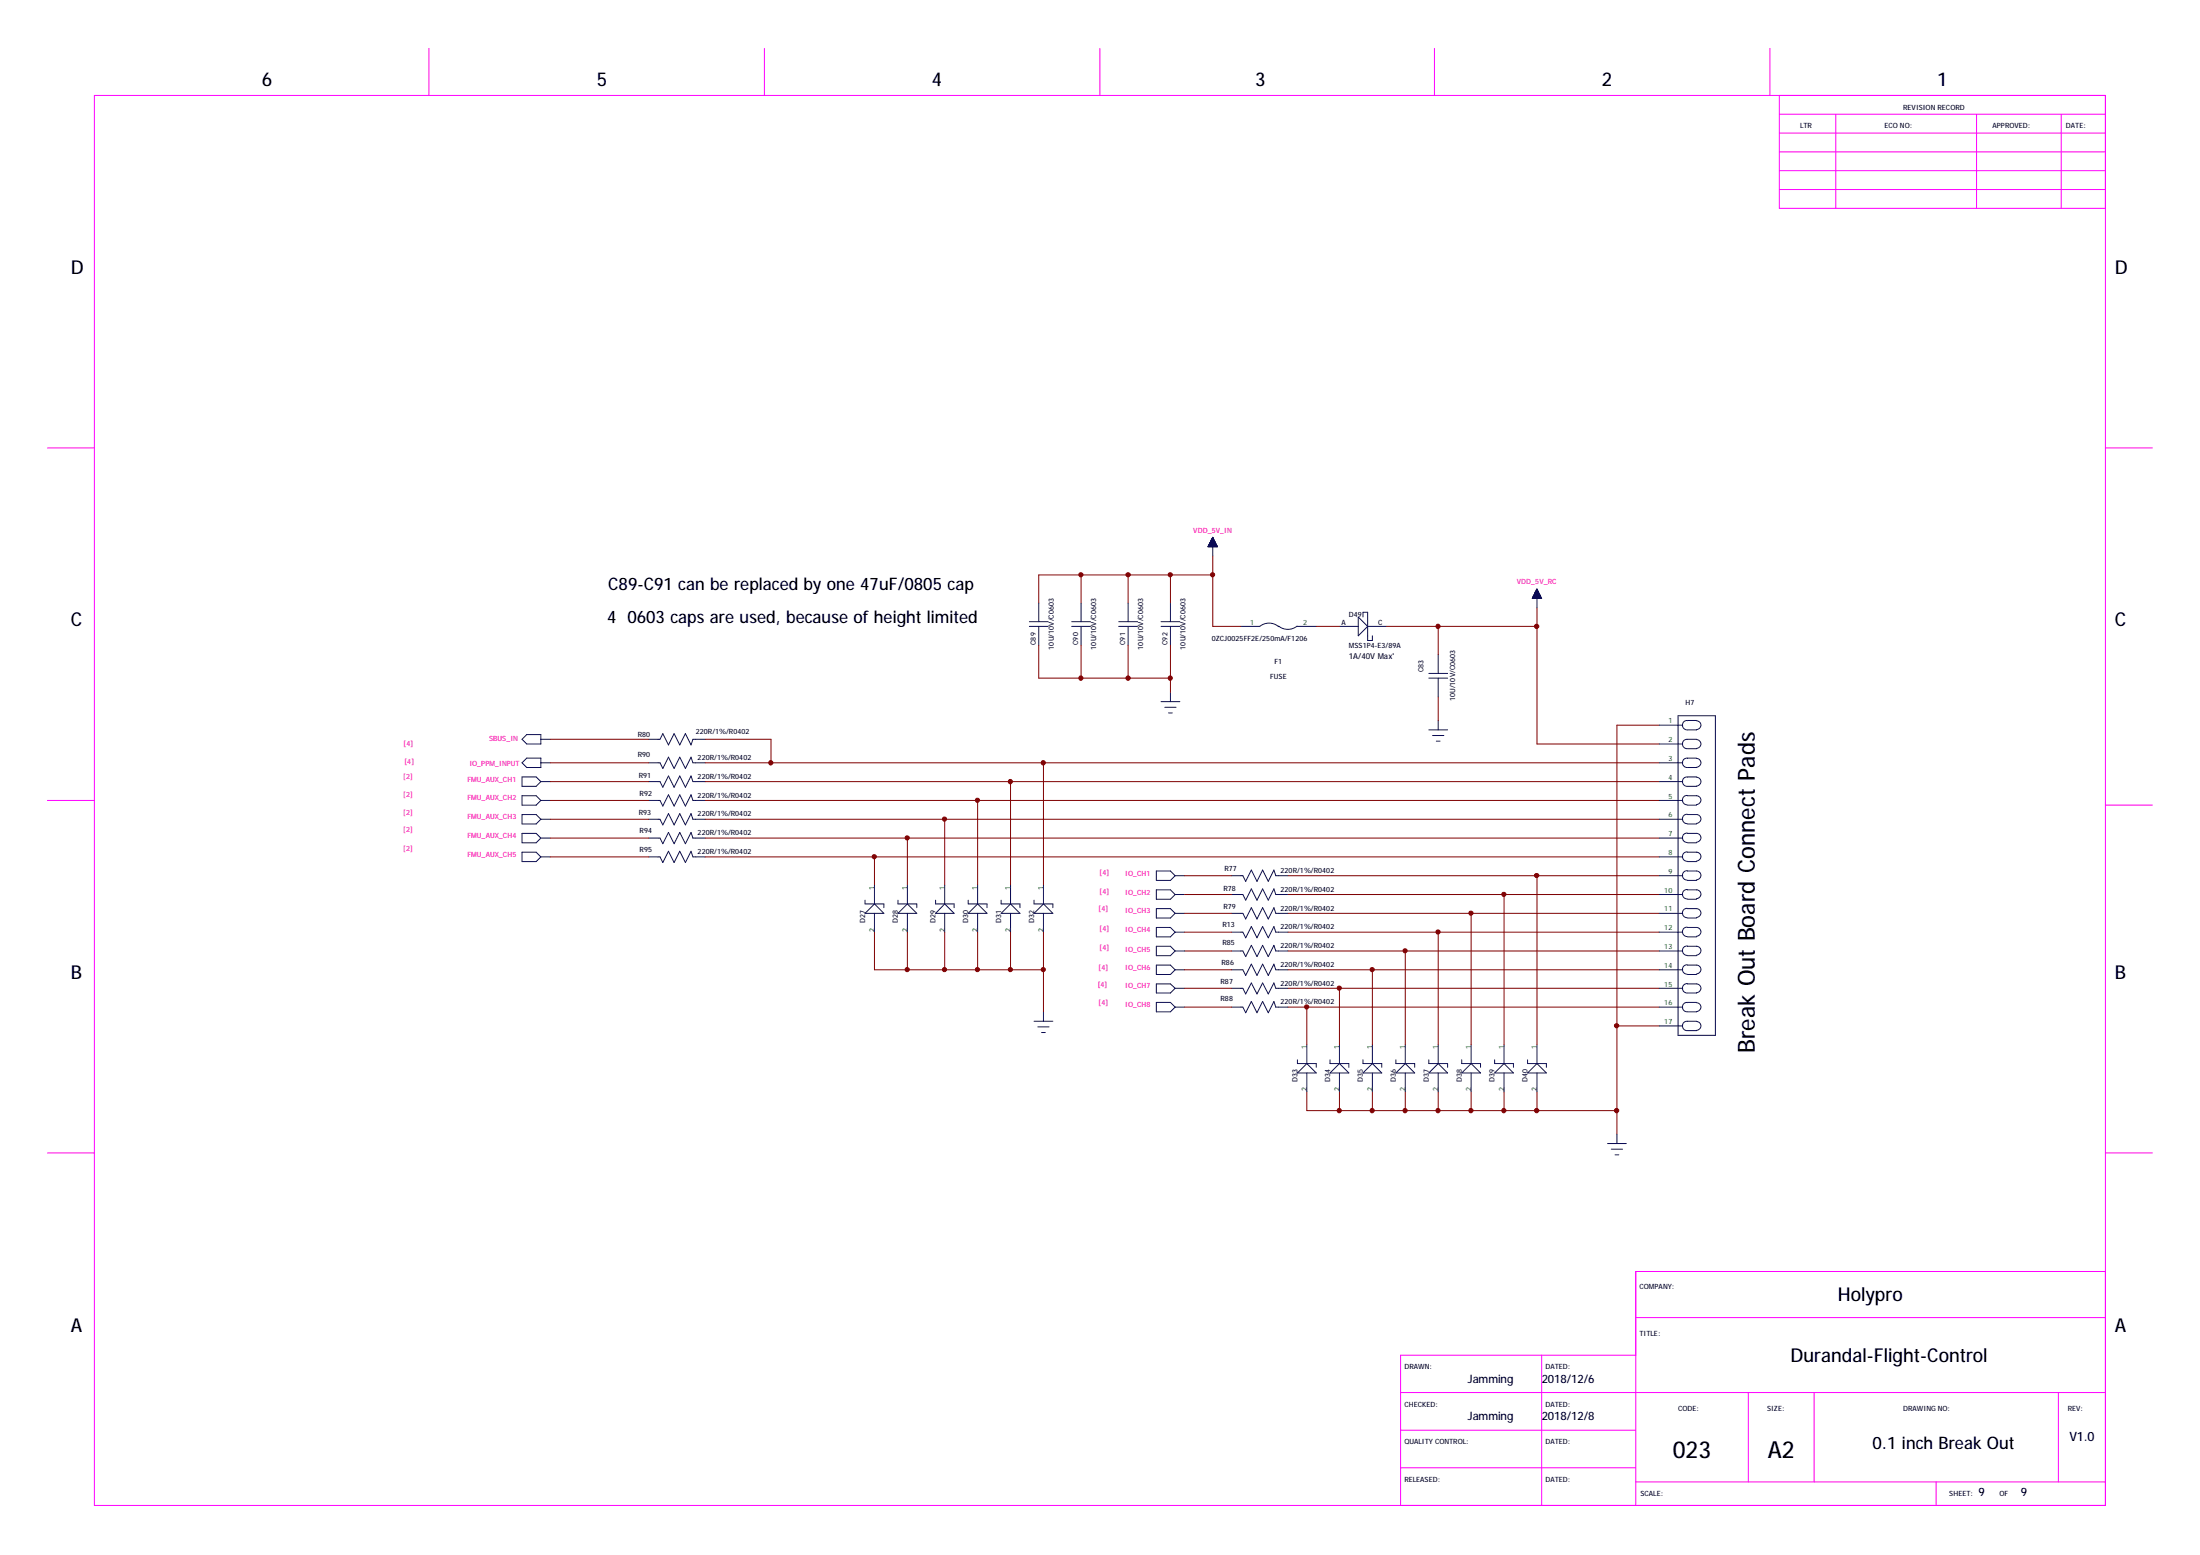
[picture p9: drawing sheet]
<svg xmlns="http://www.w3.org/2000/svg" width="297mm" height="210mm" viewBox="0 0 297 210" stroke-linecap="round" stroke-linejoin="round" font-family="sans-serif">
<g fill="none" stroke="#000080" stroke-width=".14">
<path d="M163.1 73.8h1.2M163.1 73.7v.1M163.2 73.7h1.1M163.2 73.8v-.2h1.1v.2M163.2 73.6h1.1M163.2 73.5h1.1v.3M163.3 73.5h.9v.3M163.3 73.4v.4M163.3 73.4h.9M163.3 73.8v-.5h.8v.5M163.4 73.3h.7M163.4 73.3h.7v.5"/>
<path d="M163.4 73.2v.6M163.4 73.2h.7M163.4 73.1h.6v.7M163.5 73h.5v.8M163.5 72.9v.9M163.6 72.9h.3M163.6 72.8h.3v1M163.6 72.8v1M163.6 72.8h.3M163.6 72.7h.2v1.1M163.6 72.7v1.1M163.7 72.7h.1"/>
<path d="M163.7 72.6h.1v1.2M163.7 72.5v2.6M163.7 72.5l-.6 1.3M163.7 72.5l.7 1.3h-1.3M163.7 72.6v1.2M164 73h-.5v.8M164 73.1h-.6v.7M164.2 73.5h-1v.3M207.3 80h.4v.8M207.3 79.9v.9M207.3 79.9h.4M207.3 79.8v1"/>
<path d="M207.3 79.9h.3M207.4 79.8h.2M207.4 79.7h.2v1.1M207.4 79.6h.2M207.4 79.6v1.2M207.5 79.6h.1M207.5 79.5v1.3M207.5 79.5v2.6M207.5 79.5l.7 1.3h-1.3zM207.6 79.7h-.2v1.1M207.6 79.8v1M207.7 79.9v.9"/>
<path d="M71.1 99.2h1.9v1.2h-1.9l-.6-.6zM73 99.8h1.3M87.6 99.8h1.5l.4-.8 .8 1.6 .7-1.6 .8 1.6 .7-1.6 .8 1.6 .3-.8h1.6M139 84.6h2.5M139 83.9h2.5M140.3 81.4v2.5M140.3 84.6v2.5M144.7 84.6h2.5M144.7 83.9h2.5M146 81.4v2.5M146 84.6v2.5M151 84.6h2.6"/>
<path d="M151 83.9h2.6M152.3 81.4v2.5M152.3 84.6v2.5M156.8 84.6h2.5M156.8 83.9h2.5M156.8 94.7h2.5M157.3 95.5h1.5M157.8 96.2h.5M158 81.4v2.5M158 84.6v2.5M158 93.4v1.3M167.6 84.6h2.5a1.91 1.91 0 0 1 2.5 0"/>
<path d="M175.1 84.5a1.98 1.98 0 0 1-2.5 0v.1M175.2 84.6h2.5M180.8 84.6h2.6M183.4 83.3l1.3 1.3-1.3 1.2zM184 83.3v-.7h.7v3.9h.6v-.7M184.7 84.6h2.5M192.9 98.5h2.6M192.9 91.5h2.6M192.9 90.9h2.6M193.4 99.3h1.5M194.2 88.4v2.5M194.2 91.5v2.6"/>
<path d="M194.2 97.3v1.2M206.9 80.7h1.2M206.9 80.7h1.2v.1M207 80.6h1M207 80.6v.2M207 80.6h1v.2M207 80.5h1v.3M207 80.4v.4M207.1 80.4h.8M207.1 80.4v.4M207.1 80.3h.8M207.2 80.2h.6v.6"/>
<path d="M207.2 80.1h.6M207.2 80v.8M207.3 80.1h.5v.7M207.8 80.2h-.6v.6M207.9 80.2h-.8v.6M207.9 80.3v.5M207.9 80.4v.4M208.1 80.7h-1.2v.1M224 97.9h3.2M226.6 96.6h5v43.2h-5zM227.8 97.3a.62 .62 0 0 0-.7 .6 .62 .62 0 0 0 .7 .6M227.8 99.8a.62 .62 0 0 0-.7 .6 .62 .62 0 0 0 .7 .7"/>
<path d="M227.8 97.3h1.3M227.8 99.8h1.3M229.1 97.3a.61 .61 0 0 1 .6 .6 .61 .61 0 0 1-.6 .6h-1.3M229.1 99.8a.61 .61 0 0 1 .6 .6 .61 .61 0 0 1-.6 .7h-1.3M70.5 104.9h1.9l.6 .6-.6 .6h-1.9zM70.5 107.4h1.9l.6 .6-.6 .7h-1.9zM70.5 110h1.9l.6 .6-.6 .6h-1.9zM70.5 112.5h1.9l.6 .6-.6 .7h-1.9zM70.5 115h1.9l.6 .7-.6 .6h-1.9zM71.1 102.3h1.9v1.3h-1.9l-.6-.6zM73 103h1.3M73 105.5h1.3"/>
<path d="M73 108h1.3M73 110.6h1.3M73 113.1h1.3M73 115.7h1.3M87.6 103h1.5l.4 .7 .8-1.5 .7 1.5 .8-1.5 .7 1.5 .8-1.5 .3 .8h1.6M87.6 105.5h1.5l.4 .8 .8-1.6 .7 1.6 .8-1.6 .7 1.6 .8-1.6 .3 .8h1.6M87.6 108h1.5l.4 .8 .8-1.5 .7 1.5 .8-1.5 .7 1.5 .8-1.5 .3 .7h1.6M87.6 110.6h1.5l.4 .8 .8-1.6 .7 1.6 .8-1.6 .7 1.6 .8-1.6 .3 .8h1.6M87.6 113.1h1.5l.4 .8 .8-1.5 .7 1.5 .8-1.5 .7 1.5 .8-1.5 .3 .7h1.6M87.6 115.7h1.5l.4 .7 .8-1.5 .7 1.5 .8-1.5 .7 1.5 .8-1.5 .3 .8h1.6M118.1 119.5v2.5M122.5 119.5v2.5"/>
<path d="M127.6 119.5v2.5M132 119.5v2.5M136.4 119.5v2.5M140.9 119.5v2.5M156.1 117.6h1.9l.7 .6-.7 .6h-1.9zM158.7 118.2h1.2M166.3 118.2h1.5l.4 .8 .8-1.6 .7 1.6 .8-1.6 .7 1.6 .8-1.6 .3 .8h1.6M193.9 100h.5M224 118.2h3.2M224 103h3.2M224 105.5h3.2M224 108h3.2"/>
<path d="M224 110.6h3.2M224 113.1h3.2M224 115.7h3.2M224 100.4h3.2M227.8 108.6a.62 .62 0 0 1-.6-.6 .62 .62 0 0 1 .6-.6h1.3a.61 .61 0 0 1 .6 .6 .61 .61 0 0 1-.6 .6M227.8 111.2a.62 .62 0 0 1-.6-.7 .62 .62 0 0 1 .6-.5h1.3a.61 .61 0 0 1 .6 .6 .61 .61 0 0 1-.6 .6M227.8 113.7a.62 .62 0 0 1-.6-.6 .62 .62 0 0 1 .6-.6h1.3a.61 .61 0 0 1 .6 .6 .61 .61 0 0 1-.6 .6M227.8 116.3a.62 .62 0 0 1-.6-.7 .62 .62 0 0 1 .6-.6h1.3a.61 .61 0 0 1 .6 .6 .61 .61 0 0 1-.6 .7M227.8 118.8a.62 .62 0 0 1-.6-.6 .62 .62 0 0 1 .6-.6h1.3a.61 .61 0 0 1 .6 .6 .61 .61 0 0 1-.6 .6M227.8 102.4a.62 .62 0 0 0-.7 .6 .62 .62 0 0 0 .7 .6M227.8 104.9a.62 .62 0 0 0-.7 .6 .62 .62 0 0 0 .7 .6M227.8 102.3h1.3"/>
<path d="M227.8 104.9h1.3M227.8 108.7h1.3M227.8 111.2h1.3M227.8 113.8h1.3M227.8 116.3h1.3M227.8 118.8h1.3M229.1 102.4a.61 .61 0 0 1 .6 .6 .61 .61 0 0 1-.6 .6h-1.3M229.1 104.9a.61 .61 0 0 1 .6 .6 .61 .61 0 0 1-.6 .6h-1.3M116.8 123.3l1.3-1.3 1.2 1.3zM116.8 121.5v.5h2.5v.5M118.1 123.3v2.5M121.2 123.3l1.3-1.3 1.3 1.3z"/>
<path d="M121.2 121.5v.5h2.6v.5M122.5 123.3v2.5M126.3 121.5v.5h2.5v.5M127.6 122l1.2 1.3h-2.5zM127.6 123.3v2.5M130.7 123.3l1.3-1.3 1.3 1.3zM130.7 121.5v.5h2.6v.5M132 123.3v2.5M135.2 123.3l1.2-1.3 1.3 1.3zM135.2 121.5v.5h2.5v.5M136.4 123.3v2.5M139.6 137.9h2.6"/>
<path d="M139.6 121.5v.5h2.6v.5M140.1 138.6h1.5M140.6 139.4h.5M140.9 122l1.3 1.3h-2.6zM140.9 123.3v2.5M140.9 136.6v1.3M156.1 120.1h1.9l.7 .6-.7 .7h-1.9zM156.1 122.7h1.9l.7 .6-.7 .6h-1.9zM156.1 125.2h1.9l.7 .6-.7 .7h-1.9zM156.1 127.7h1.9l.7 .7-.7 .6h-1.9zM156.1 130.3h1.9l.7 .6-.7 .6h-1.9zM156.1 132.8h1.9l.7 .6-.7 .6h-1.9z"/>
<path d="M156.1 135.3h1.9l.7 .6-.7 .7h-1.9zM158.7 120.7h1.2M158.7 123.3h1.2M158.7 125.8h1.2M158.7 128.4h1.2M158.7 130.9h1.2M158.7 133.4h1.2M158.7 135.9h1.2M166.3 120.7h1.5l.4 .8 .8-1.5 .7 1.5 .8-1.5 .7 1.5 .8-1.5 .3 .7h1.6M166.3 123.3h1.5l.4 .8 .8-1.6 .7 1.6 .8-1.6 .7 1.6 .8-1.6 .3 .8h1.6M166.3 125.8h1.5l.4 .8 .8-1.5 .7 1.5 .8-1.5 .7 1.5 .8-1.5 .3 .7h1.6M166.3 128.4h1.5l.4 .7 .8-1.5 .7 1.5 .8-1.5 .7 1.5 .8-1.5 .3 .8h1.6"/>
<path d="M166.3 130.9h1.5l.4 .8 .8-1.6 .7 1.6 .8-1.6 .7 1.6 .8-1.6 .3 .8h1.6M166.3 133.4h1.5l.4 .8 .8-1.5 .7 1.5 .8-1.5 .7 1.5 .8-1.5 .3 .7h1.6M166.3 135.9h1.5l.4 .8 .8-1.5 .7 1.5 .8-1.5 .7 1.5 .8-1.5 .3 .7h1.6M224 120.7h3.2M224 123.3h3.2M224 125.8h3.2M224 128.4h3.2M224 130.9h3.2M224 133.4h3.2M224 135.9h3.2M224 138.5h3.2M227.8 121.3a.62 .62 0 0 1-.6-.6 .62 .62 0 0 1 .6-.6h1.3a.61 .61 0 0 1 .6 .6 .61 .61 0 0 1-.6 .6"/>
<path d="M227.8 123.9a.62 .62 0 0 1-.6-.7 .62 .62 0 0 1 .6-.5h1.3a.61 .61 0 0 1 .6 .6 .61 .61 0 0 1-.6 .6M227.8 126.4a.62 .62 0 0 1-.6-.6 .62 .62 0 0 1 .6-.6h1.3a.61 .61 0 0 1 .6 .6 .61 .61 0 0 1-.6 .6M227.8 129a.62 .62 0 0 1-.6-.7 .62 .62 0 0 1 .6-.6h1.3a.61 .61 0 0 1 .6 .6 .61 .61 0 0 1-.6 .7M227.8 131.5a.62 .62 0 0 1-.6-.6 .62 .62 0 0 1 .6-.6h1.3a.61 .61 0 0 1 .6 .6 .61 .61 0 0 1-.6 .6M227.8 134a.62 .62 0 0 1-.6-.6 .62 .62 0 0 1 .6-.6h1.3a.61 .61 0 0 1 .6 .6 .61 .61 0 0 1-.6 .6h-1.3M227.8 135.4a.62 .62 0 0 0-.7 .5 .62 .62 0 0 0 .7 .7M227.8 137.9a.62 .62 0 0 0-.7 .6 .62 .62 0 0 0 .7 .6M227.8 121.4h1.3M227.8 123.9h1.3M227.8 126.5h1.3M227.8 129h1.3M227.8 131.5h1.3"/>
<path d="M227.8 135.3h1.3M227.8 137.9h1.3M229.1 135.4a.61 .61 0 0 1 .6 .6 .61 .61 0 0 1-.6 .6h-1.3M229.1 137.9a.61 .61 0 0 1 .6 .6 .61 .61 0 0 1-.6 .6h-1.3M175.2 143.1v.5h2.5v.5M175.2 144.8l1.2-1.2 1.3 1.2zM176.4 141v2.6M176.4 144.8v2.6M179.6 143.1v.5h2.5v.5M179.6 144.8l1.2-1.2 1.3 1.2zM180.8 141v2.6M180.8 144.8v2.6"/>
<path d="M184 143.1v.5h2.6v.5M185.3 143.6l1.3 1.2h-2.6zM185.3 141v2.6M185.3 144.8v2.6M188.5 143.1v.5h2.5v.5M188.5 144.8l1.2-1.2 1.3 1.2zM189.7 141v2.6M189.7 144.8v2.6M192.9 143.1v.5h2.6v.5M194.2 143.6l1.3 1.2h-2.6zM194.2 141v2.6M194.2 144.8v2.6"/>
<path d="M197.4 143.1v.5h2.5v.5M198.6 143.6l1.3 1.2h-2.5zM198.6 141v2.6M198.6 144.8v2.6M201.8 143.1v.5h2.5v.5M201.8 144.8l1.3-1.2 1.2 1.2zM203.1 141v2.6M203.1 144.8v2.6M206.2 143.1v.5h2.6v.5M207.5 143.6l1.3 1.2h-2.6zM207.5 141v2.6M207.5 144.8v2.6"/>
<path d="M217 154.4h2.6M217.6 155.1h1.5M218.1 155.9h.5M218.3 153.1v1.3"/>
</g>
<g fill="none" stroke="#800000" stroke-width=".14">
<path d="M146 77.6v3.8M152.3 77.6v3.8M158 77.6v3.8M163.7 75.1v9.5h3.9M163.7 77.6h-23.4v3.8M74.3 99.8h13.3M95.2 99.8h8.9v3.2M140.3 87.1v4.4h17.7M146 87.1v4.4M152.3 87.1v4.4M158 87.1v6.3M177.7 84.6h3.1"/>
<path d="M187.2 84.6h20.3M194.2 84.6v3.8M194.2 94.1v3.2M207.5 82.1v18.3h16.5M224 97.9h-5.7v55.2M74.3 103h13.3M74.3 105.5h13.3M74.3 108h13.3M74.3 110.6h13.3M74.3 113.1h13.3M74.3 115.7h13.3M95.2 103h128.8"/>
<path d="M95.2 105.5h128.8M95.2 108h128.8M95.2 110.6h128.8M95.2 113.1h128.8M95.2 115.7h128.8M118.1 115.7v3.8M122.5 113.1v6.4M127.6 110.6v8.9M132 108v11.5M136.4 105.5v14M140.9 103v16.5M159.9 118.2h6.4"/>
<path d="M173.9 118.2h50.1M207.5 118.2v22.8M118.1 125.8v5.1h22.8M122.5 125.8v5.1M127.6 125.8v5.1M132 125.8v5.1M136.4 125.8v5.1M140.9 125.8v10.8M159.9 120.7h6.4M159.9 123.3h6.4M159.9 125.8h6.4M159.9 128.4h6.4"/>
<path d="M159.9 130.9h6.4M159.9 133.4h6.4M159.9 135.9h6.4M173.9 120.7h50.1M173.9 123.3h50.1M173.9 125.8h50.1M173.9 128.4h50.1M173.9 130.9h50.1M173.9 133.4h50.1M173.9 135.9h50.1M176.4 135.9v5.1M180.8 133.4v7.6"/>
<path d="M185.3 130.9v10.1M189.7 128.4v12.6M194.2 125.8v15.2M198.6 123.3v17.7M203.1 120.7v20.3M218.3 138.5h5.7M176.4 147.4v2.5h41.9M180.8 147.4v2.5M185.3 147.4v2.5M189.7 147.4v2.5M194.2 147.4v2.5M198.6 147.4v2.5"/>
<path d="M203.1 147.4v2.5M207.5 147.4v2.5"/>
</g>
<g fill="#800000" stroke="#800000" stroke-width=".14">
<circle cx="207.5" cy="118.2" r=".29"/>
<circle cx="203" cy="120.7" r=".29"/>
<circle cx="198.6" cy="123.3" r=".29"/>
<circle cx="194.2" cy="125.8" r=".29"/>
<circle cx="189.7" cy="128.3" r=".29"/>
<circle cx="180.8" cy="133.4" r=".29"/>
<circle cx="176.4" cy="135.9" r=".29"/>
<circle cx="140.8" cy="103" r=".29"/>
<circle cx="136.4" cy="105.5" r=".29"/>
<circle cx="132" cy="108" r=".29"/>
<circle cx="127.5" cy="110.6" r=".29"/>
<circle cx="122.5" cy="113.1" r=".29"/>
<circle cx="118" cy="115.6" r=".29"/>
<circle cx="136.4" cy="130.9" r=".29"/>
<circle cx="132" cy="130.9" r=".29"/>
<circle cx="127.5" cy="130.9" r=".29"/>
<circle cx="122.5" cy="130.9" r=".29"/>
<circle cx="185.3" cy="130.9" r=".29"/>
<circle cx="140.9" cy="130.9" r=".29"/>
<circle cx="218.3" cy="138.5" r=".29"/>
<circle cx="218.3" cy="149.9" r=".3"/>
<circle cx="180.8" cy="149.9" r=".29"/>
<circle cx="185.3" cy="149.9" r=".29"/>
<circle cx="189.7" cy="149.9" r=".29"/>
<circle cx="194.1" cy="149.9" r=".29"/>
<circle cx="198.6" cy="149.9" r=".29"/>
<circle cx="203" cy="149.9" r=".29"/>
<circle cx="207.5" cy="149.9" r=".3"/>
<circle cx="104.1" cy="103" r=".29"/>
<circle cx="194.1" cy="84.5" r=".29"/>
<circle cx="207.5" cy="84.5" r=".3"/>
<circle cx="152.3" cy="77.6" r=".29"/>
<circle cx="145.9" cy="77.6" r=".29"/>
<circle cx="152.3" cy="91.5" r=".3"/>
<circle cx="145.9" cy="91.5" r=".29"/>
<circle cx="158" cy="91.5" r=".29"/>
<circle cx="158" cy="77.6" r=".29"/>
<circle cx="163.7" cy="77.6" r=".29"/>
</g>
<g fill="none" stroke="#f0f" stroke-width=".14">
<path d="M12.7 12.9h271.6v190.3h-271.6zM57.9 6.5v6.4M103.2 6.5v6.4M148.5 6.5v6.4M193.7 6.5v6.4M239 6.5v6.4M240.2 12.9v15.2h44.1M240.2 15.4h44.1M240.2 18h44.1M247.9 15.4v12.7M266.9 15.4v12.7M278.3 15.4v12.7"/>
<path d="M240.2 20.5h44.1M240.2 23h44.1M240.2 25.6h44.1M6.4 60.5h6.3M284.3 60.5h6.3M6.4 108h6.3M284.3 108.7h6.3M6.4 155.6h6.3M284.3 155.6h6.3M220.9 177.9h63.4M284.3 171.6h-63.4v31.6M189.1 188h95.2"/>
<path d="M189.1 193.1h31.8M189.1 198.1h31.8M208.2 182.9v20.3M220.9 182.9h-31.8v20.3M236.1 188v12M244.9 188v12M277.9 188v12M220.9 200h63.4M261.4 200v3.2"/>
</g>
<g font-size="3.2">
<text x="236.9" y="142.2" transform="rotate(-90 236.9 142.2)">Break Out Board Connect Pads</text>
<text x="225.8" y="196.8">023</text>
<text x="238.7" y="196.8">A2</text>
</g>
<g font-size="2.6">
<text x="35.3" y="11.6">6</text>
<text x="80.6" y="11.6">5</text>
<text x="125.8" y="11.6">4</text>
<text x="169.5" y="11.6">3</text>
<text x="216.3" y="11.6">2</text>
<text x="261.5" y="11.6">1</text>
<text x="9.6" y="37">D</text>
<text x="285.5" y="37">D</text>
<text x="9.6" y="84.6">C</text>
<text x="285.5" y="84.6">C</text>
<text x="9.6" y="132.2">B</text>
<text x="285.5" y="132.2">B</text>
<text x="9.6" y="179.8">A</text>
<text x="248.2" y="175.7">Holypro</text>
<text x="285.5" y="179.8">A</text>
<text x="241.8" y="183.9">Durandal-Flight-Control</text>
</g>
<g font-size="2.3">
<text x="82.1" y="79.6">C89-C91 can be replaced by one 47uF/0805 cap</text>
<text x="82" y="84">4</text>
<text x="84.7" y="84">0603 caps are used, because of height limited</text>
<text x="252.8" y="195.6">0.1 inch Break Out</text>
</g>
<text font-size="1.7" x="279.4" y="194.5">V1.0</text>
<g font-size="1.6">
<text x="198.2" y="186.7">Jamming</text>
<text x="198.2" y="191.7">Jamming</text>
<text x="208.2" y="191.7">2018/12/8</text>
<text x="208.2" y="186.7">2018/12/6</text>
<text x="267.1" y="201.9">9</text>
<text x="272.8" y="201.9">9</text>
</g>
<text font-size="1.1" x="182.1" y="89">1A/40V Max'</text>
<g font-size="1">
<text x="243" y="17.3">LTR</text>
<text x="254.4" y="17.3">ECO NO:</text>
<text x="257" y="14.8">REVISION RECORD</text>
<text x="269" y="17.3">APPROVED:</text>
<text x="278.9" y="17.3">DATE:</text>
<text x="182.1" y="83.3">D49</text>
<text x="139.9" y="87.1" transform="rotate(-90 139.9 87.1)">C89</text>
<text x="142.3" y="87.7" transform="rotate(-90 142.3 87.7)">10U/10V/C0603</text>
<text x="145.6" y="87.1" transform="rotate(-90 145.6 87.1)">C90</text>
<text x="148" y="87.7" transform="rotate(-90 148 87.7)">10U/10V/C0603</text>
<text x="151.9" y="87.1" transform="rotate(-90 151.9 87.1)">C91</text>
<text x="154.3" y="87.7" transform="rotate(-90 154.3 87.7)">10U/10V/C0603</text>
<text x="157.6" y="87.1" transform="rotate(-90 157.6 87.1)">C92</text>
<text x="160.1" y="87.7" transform="rotate(-90 160.1 87.7)">10U/10V/C0603</text>
<text x="163.6" y="86.5">0ZCJ0025FF2E/250mA/F1206</text>
<text x="172.1" y="89.6">F1</text>
<text x="181.1" y="84.4">A</text>
<text x="182.1" y="87.5">MSS1P4-E3/89A</text>
<text x="186.1" y="84.4">C</text>
<text x="171.5" y="91.7">FUSE</text>
<text x="192.2" y="90.8" transform="rotate(-90 192.2 90.8)">C83</text>
<text x="196.5" y="94.7" transform="rotate(-90 196.5 94.7)">10U/10V/C0603</text>
<text x="227.6" y="95.2">H7</text>
<text x="86.1" y="99.5">R80</text>
<text x="93.9" y="99">220R/1%/R0402</text>
<text x="86.1" y="102.2">R90</text>
<text x="86.2" y="105">R91</text>
<text x="86.4" y="107.4">R92</text>
<text x="94.2" y="102.6">220R/1%/R0402</text>
<text x="94.2" y="105.1">220R/1%/R0402</text>
<text x="94.2" y="107.7">220R/1%/R0402</text>
<text x="86.2" y="110">R93</text>
<text x="86.4" y="112.5">R94</text>
<text x="94.2" y="110.2">220R/1%/R0402</text>
<text x="94.2" y="112.7">220R/1%/R0402</text>
<text x="86.4" y="115">R95</text>
<text x="94.2" y="115.3">220R/1%/R0402</text>
<text x="165.3" y="117.6">R77</text>
<text x="172.9" y="117.8">220R/1%/R0402</text>
<text x="116.8" y="124.6" transform="rotate(-90 116.8 124.6)">D27</text>
<text x="121.2" y="124.6" transform="rotate(-90 121.2 124.6)">D28</text>
<text x="126.3" y="124.6" transform="rotate(-90 126.3 124.6)">D29</text>
<text x="130.7" y="124.6" transform="rotate(-90 130.7 124.6)">D30</text>
<text x="135.2" y="124.6" transform="rotate(-90 135.2 124.6)">D31</text>
<text x="139.6" y="124.6" transform="rotate(-90 139.6 124.6)">D32</text>
<text x="165.1" y="125.2">R13</text>
<text x="165.2" y="120.2">R78</text>
<text x="165.2" y="122.7">R79</text>
<text x="172.9" y="120.4">220R/1%/R0402</text>
<text x="172.9" y="122.9">220R/1%/R0402</text>
<text x="172.9" y="125.4">220R/1%/R0402</text>
<text x="164.9" y="130.3">R86</text>
<text x="165.1" y="127.6">R85</text>
<text x="172.9" y="128">220R/1%/R0402</text>
<text x="172.9" y="130.5">220R/1%/R0402</text>
<text x="164.8" y="132.8">R87</text>
<text x="164.8" y="135.2">R88</text>
<text x="172.9" y="133.1">220R/1%/R0402</text>
<text x="172.9" y="135.6">220R/1%/R0402</text>
<text x="175.2" y="146.1" transform="rotate(-90 175.2 146.1)">D33</text>
<text x="179.6" y="146.1" transform="rotate(-90 179.6 146.1)">D34</text>
<text x="184" y="146.1" transform="rotate(-90 184 146.1)">D35</text>
<text x="188.5" y="146.1" transform="rotate(-90 188.5 146.1)">D36</text>
<text x="192.9" y="146.1" transform="rotate(-90 192.9 146.1)">D37</text>
<text x="197.4" y="146.1" transform="rotate(-90 197.4 146.1)">D38</text>
<text x="201.8" y="146.1" transform="rotate(-90 201.8 146.1)">D39</text>
<text x="206.2" y="146.1" transform="rotate(-90 206.2 146.1)">D40</text>
<text x="221.4" y="174">COMPANY:</text>
<text x="189.6" y="184.8">DRAWN:</text>
<text x="208.7" y="184.8">DATED:</text>
<text x="221.4" y="180.4">TITLE:</text>
<text x="189.6" y="189.9">CHECKED:</text>
<text x="208.7" y="189.9">DATED:</text>
<text x="226.6" y="190.5">CODE:</text>
<text x="238.6" y="190.5">SIZE:</text>
<text x="257" y="190.5">DRAWING NO:</text>
<text x="279.2" y="190.5">REV:</text>
<text x="189.6" y="195">QUALITY CONTROL:</text>
<text x="208.7" y="195">DATED:</text>
<text x="189.6" y="200">RELEASED:</text>
<text x="208.7" y="200">DATED:</text>
<text x="221.5" y="201.9">SCALE:</text>
<text x="263.2" y="201.9">SHEET:</text>
<text x="270" y="201.9">OF</text>
</g>
<g font-size="1" fill="#ff0080">
<text x="161.1" y="71.9">VDD_5V_IN</text>
<text x="204.8" y="78.9">VDD_5V_RC</text>
<text x="54.5" y="100.7">[4]</text>
<text x="66" y="100">SBUS_IN</text>
<text x="54.4" y="105.1">[2]</text>
<text x="54.4" y="107.5">[2]</text>
<text x="54.6" y="103.1">[4]</text>
<text x="63.1" y="105.5">FMU_AUX_CH1</text>
<text x="63.4" y="103.3">IO_PPM_INPUT</text>
<text x="54.4" y="110">[2]</text>
<text x="54.4" y="112.4">[2]</text>
<text x="63.1" y="108">FMU_AUX_CH2</text>
<text x="63.1" y="110.6">FMU_AUX_CH3</text>
<text x="63.1" y="113.1">FMU_AUX_CH4</text>
<text x="54.4" y="114.9">[2]</text>
<text x="63.1" y="115.7">FMU_AUX_CH5</text>
<text x="148.5" y="118.1">[4]</text>
<text x="151.9" y="118.2">IO_CH1</text>
<text x="148.3" y="123">[4]</text>
<text x="148.5" y="120.6">[4]</text>
<text x="148.5" y="125.7">[4]</text>
<text x="151.9" y="120.7">IO_CH2</text>
<text x="151.9" y="123.3">IO_CH3</text>
<text x="151.9" y="125.8">IO_CH4</text>
<text x="148.3" y="130.9">[4]</text>
<text x="148.5" y="128.2">[4]</text>
<text x="151.9" y="128.5">IO_CH5</text>
<text x="151.9" y="130.9">IO_CH6</text>
<text x="148.2" y="133.2">[4]</text>
<text x="148.3" y="135.7">[4]</text>
<text x="151.9" y="133.4">IO_CH7</text>
<text x="151.9" y="135.9">IO_CH8</text>
</g>
<g font-size="1" fill="#008000">
<text x="168.8" y="84.3">1</text>
<text x="175.9" y="84.3">2</text>
<text x="225.3" y="97.6">1</text>
<text x="225.3" y="100.2">2</text>
<text x="225.3" y="102.7">3</text>
<text x="225.3" y="105.3">4</text>
<text x="225.3" y="107.8">5</text>
<text x="225.3" y="110.3">6</text>
<text x="225.3" y="112.9">7</text>
<text x="225.3" y="115.4">8</text>
<text x="225.3" y="118">9</text>
<text x="118.1" y="125.7" transform="rotate(-90 118.1 125.7)">2</text>
<text x="118.1" y="120.1" transform="rotate(-90 118.1 120.1)">1</text>
<text x="122.5" y="125.7" transform="rotate(-90 122.5 125.7)">2</text>
<text x="122.5" y="120.1" transform="rotate(-90 122.5 120.1)">1</text>
<text x="127.6" y="125.7" transform="rotate(-90 127.6 125.7)">2</text>
<text x="127.6" y="120.1" transform="rotate(-90 127.6 120.1)">1</text>
<text x="132" y="125.7" transform="rotate(-90 132 125.7)">2</text>
<text x="132" y="120.1" transform="rotate(-90 132 120.1)">1</text>
<text x="136.4" y="125.7" transform="rotate(-90 136.4 125.7)">2</text>
<text x="136.4" y="120.1" transform="rotate(-90 136.4 120.1)">1</text>
<text x="140.9" y="125.7" transform="rotate(-90 140.9 125.7)">2</text>
<text x="140.9" y="120.1" transform="rotate(-90 140.9 120.1)">1</text>
<text x="224.7" y="120.5">10</text>
<text x="224.7" y="123">11</text>
<text x="224.7" y="125.6">12</text>
<text x="224.7" y="128.1">13</text>
<text x="224.7" y="130.7">14</text>
<text x="224.7" y="133.2">15</text>
<text x="224.7" y="135.7">16</text>
<text x="176.4" y="141.7" transform="rotate(-90 176.4 141.7)">1</text>
<text x="180.8" y="141.7" transform="rotate(-90 180.8 141.7)">1</text>
<text x="185.3" y="141.7" transform="rotate(-90 185.3 141.7)">1</text>
<text x="189.7" y="141.7" transform="rotate(-90 189.7 141.7)">1</text>
<text x="194.2" y="141.7" transform="rotate(-90 194.2 141.7)">1</text>
<text x="198.6" y="141.7" transform="rotate(-90 198.6 141.7)">1</text>
<text x="203.1" y="141.7" transform="rotate(-90 203.1 141.7)">1</text>
<text x="207.5" y="141.7" transform="rotate(-90 207.5 141.7)">1</text>
<text x="224.7" y="138.2">17</text>
<text x="176.4" y="147.3" transform="rotate(-90 176.4 147.3)">2</text>
<text x="180.8" y="147.3" transform="rotate(-90 180.8 147.3)">2</text>
<text x="185.3" y="147.3" transform="rotate(-90 185.3 147.3)">2</text>
<text x="189.7" y="147.3" transform="rotate(-90 189.7 147.3)">2</text>
<text x="194.2" y="147.3" transform="rotate(-90 194.2 147.3)">2</text>
<text x="198.6" y="147.3" transform="rotate(-90 198.6 147.3)">2</text>
<text x="203.1" y="147.3" transform="rotate(-90 203.1 147.3)">2</text>
<text x="207.5" y="147.3" transform="rotate(-90 207.5 147.3)">2</text>
</g>
</svg>
